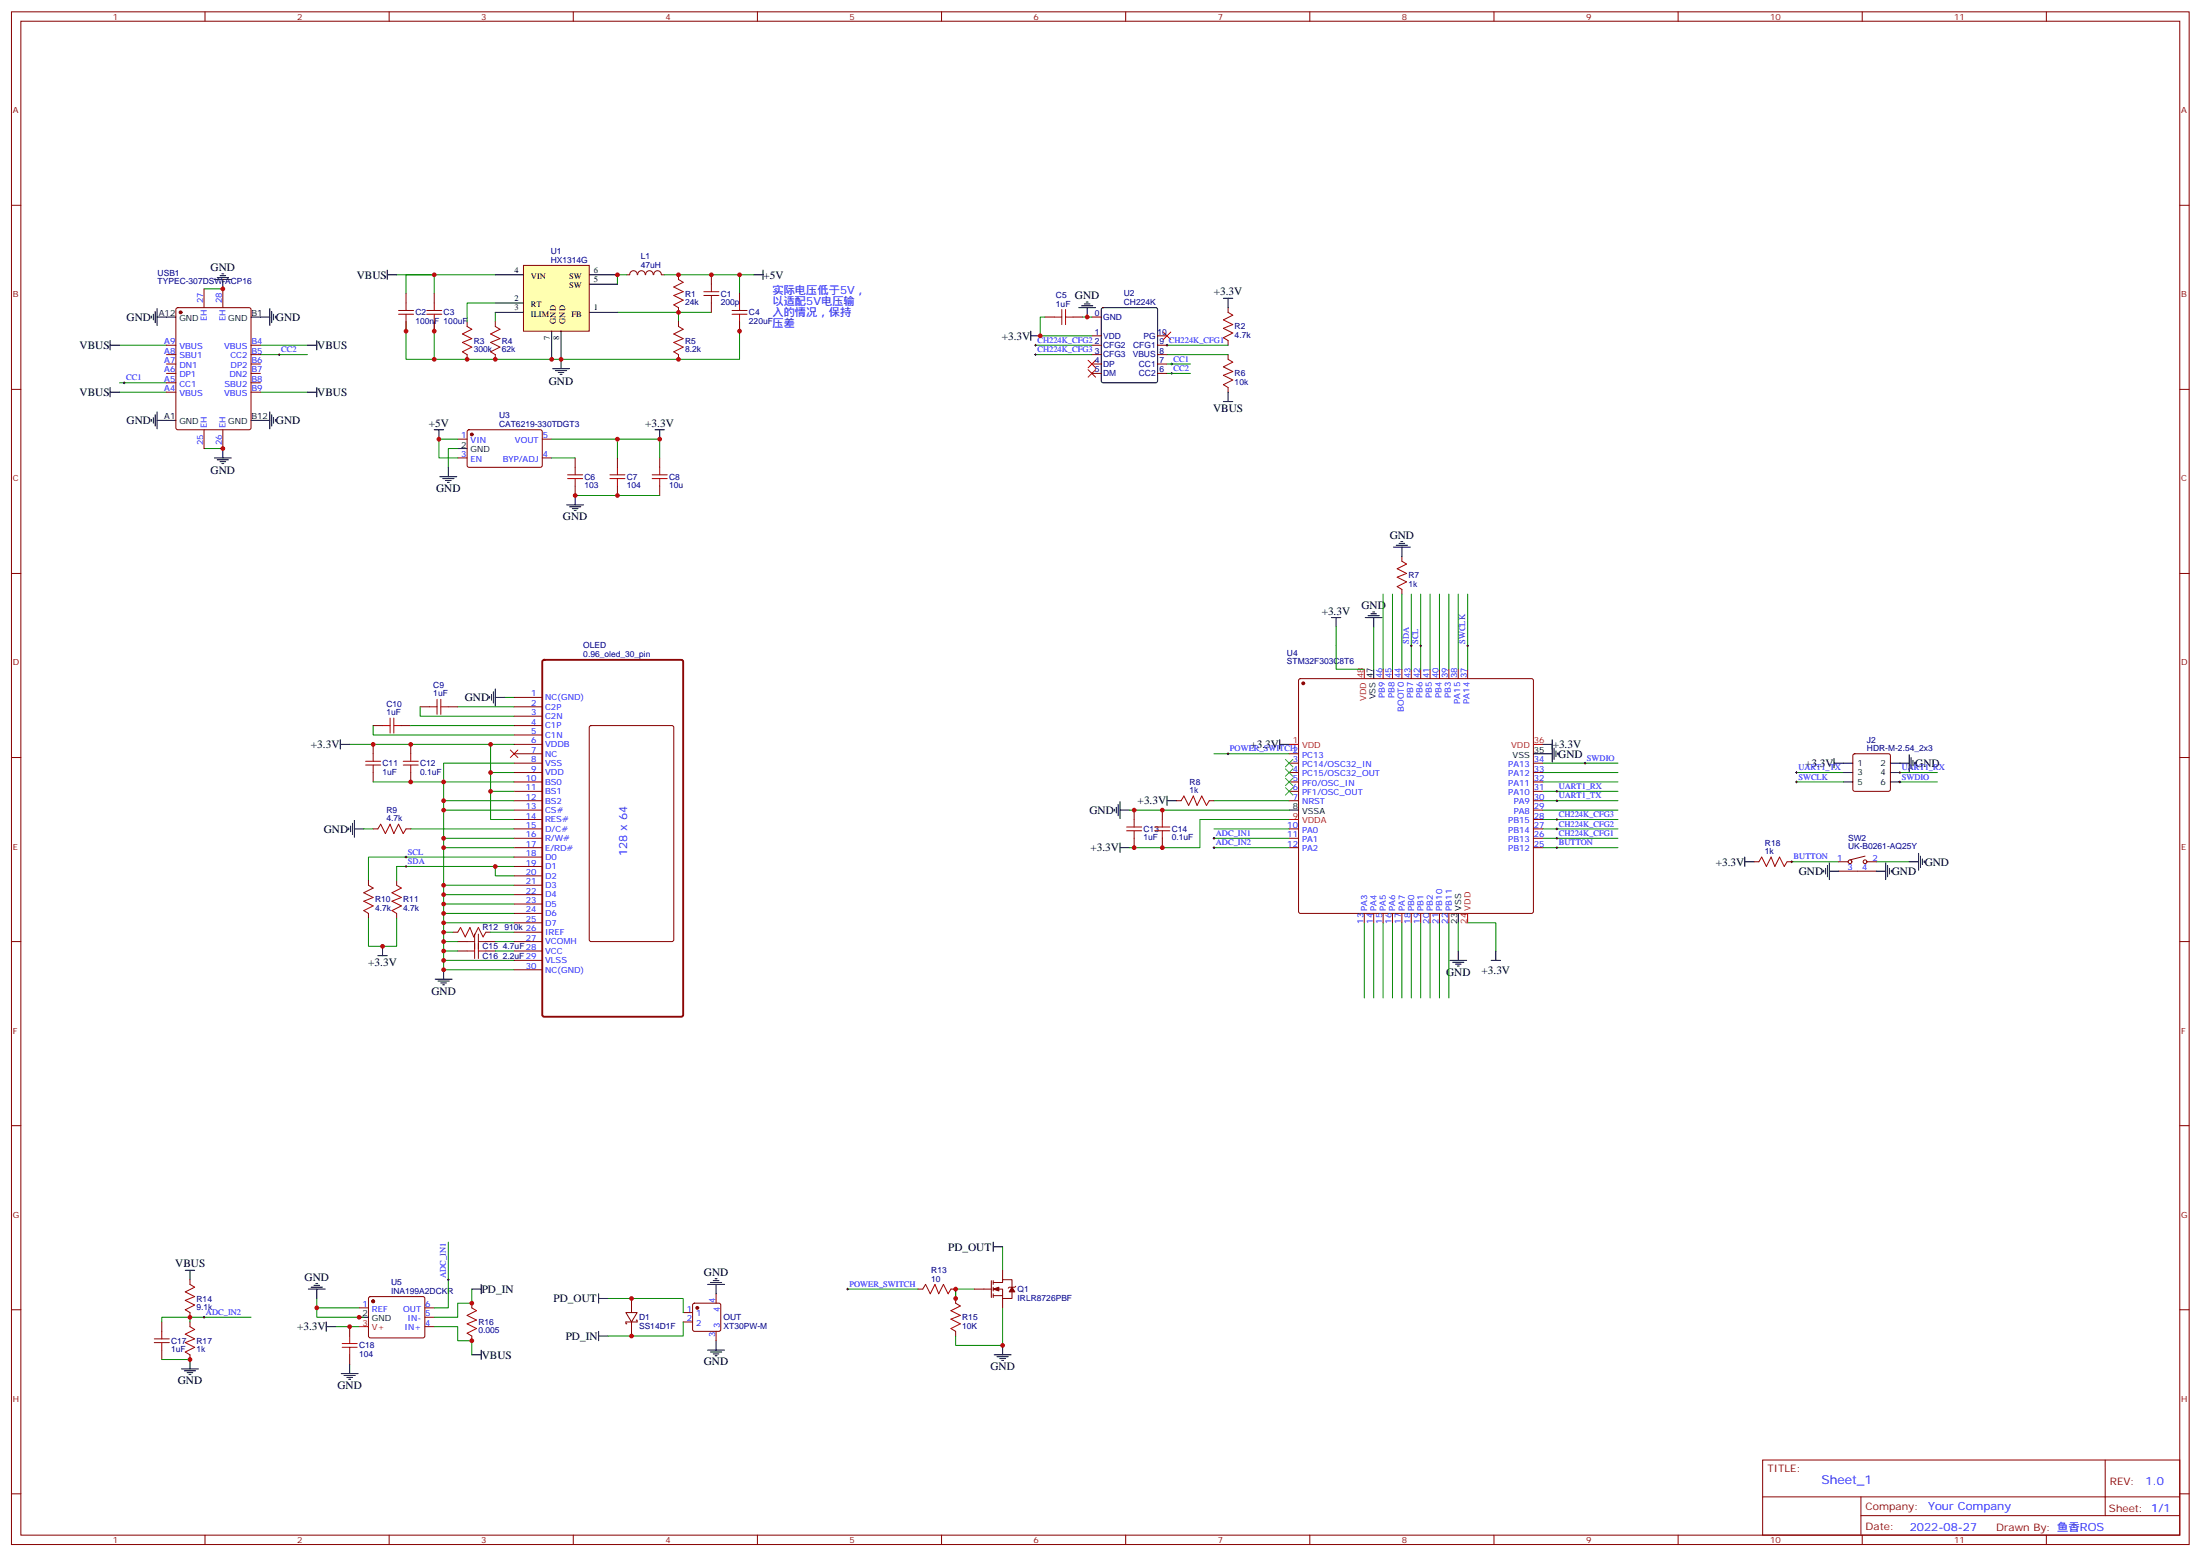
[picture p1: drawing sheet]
<svg xmlns="http://www.w3.org/2000/svg" width="826mm" height="584mm" viewBox="0 0 826 584" stroke-linecap="round" stroke-linejoin="round" font-family="sans-serif">
<g fill="none" stroke="#870000" stroke-width=".38">
<path d="M4.3 4.4h817.7v575.8h-817.7zM7.8 8h810.7v568.7h-810.7zM77 4.4v3.6M146.1 4.4v3.6M215.3 4.4v3.6M284.4 4.4v3.6M353.6 4.4v3.6M422.7 4.4v3.6M491.8 4.4v3.6M561 4.4v3.6M630.1 4.4v3.6M699.3 4.4v3.6"/>
<path d="M768.4 4.4v3.6M4.3 77.1h3.5M818.5 77.1h3.5M235.4 103.2h1M236.5 103.2a1.41 1.41 0 0 1 1.4-1.5 1.41 1.41 0 0 1 1.4 1.5M239.5 103.2a1.41 1.41 0 0 1 1.4-1.5 1.41 1.41 0 0 1 1.4 1.5M242.5 103.2a1.41 1.41 0 0 1 1.4-1.5 1.41 1.41 0 0 1 1.4 1.5M245.5 103.2a1.41 1.41 0 0 1 1.4-1.5 1.41 1.41 0 0 1 1.4 1.5M248.4 103.2h1.1M254.8 103.2v1.8M254.8 115.6v1.7M267.1 103.2v3.6"/>
<path d="M267.1 113.8v3.5M392.4 119.1h3.5M402.9 119.1h3.6M410 119.1h3.5M461.2 115.6v1.7M175.4 120.9v1.7M175.4 133.2v1.8M186 120.9v1.7M186 133.2v1.8M254.8 120.9v1.7M254.8 133.2v1.8M410 126.2h3.5"/>
<path d="M410 129.7h3.5M410 133.2h3.5M410 136.7h3.5M434.7 126.2h3.5M434.7 129.7h3.5M434.7 133.2h3.5M434.7 136.7h3.5M461.2 127.9v1.8M461.2 133.2v1.8M4.3 146.3h3.5M410 140.3h3.5M434.7 140.3h3.5"/>
<path d="M461.2 145.6v1.7M818.5 146.3h3.5M171.9 165h3.5M171.9 172h3.5M175.6 161.6l.5-.2 27.1 .1 .4 .6v13l-.7 .4h-27.1l-.4-.7v-12.7zM203.6 165h3.6M203.6 172h3.6M216 172v3.5M231.8 172v3.5M247.7 172v3.5M216 182.6v3.5M231.8 182.6v3.5"/>
<path d="M247.7 182.6v3.5M4.3 215.4h3.5M818.5 215.4h3.5M487.8 255.1l.5-.2h86.8l.5 .2 .2 .5v86.8l-.2 .5-.5 .2h-86.8l-.5-.2-.2-.5v-86.8zM519.4 251.4v3.5M522.9 251.4v3.5M526.4 251.4v3.5M529.9 251.4v3.5M533.5 251.4v3.5M537 251.4v3.5M540.5 251.4v3.5M544.1 251.4v3.5"/>
<path d="M547.6 251.4v3.5M551.1 251.4v3.5M140.1 272.6h3.6M140.1 279.6v3.5M150.7 272.6h3.5M154.2 279.6v3.5M157.8 265.5h3.5M168.3 265.5h3.6M193 262h10.6M193 265.5h10.6M193 269h10.6M193 272.6h10.6"/>
<path d="M193 276.1h10.6M193 279.6h10.6M221.5 272.8l.5-.2h30.3l.7 .4v80l-.4 .6-30.6 .1-.7-.5v-79.9zM4.3 284.6h3.5M140.1 290.2v3.5M154.2 290.2v3.5M193 283.1h10.6M193 286.7h10.6M193 290.2h10.6M193 293.7h10.6M193 297.3h10.6M484.1 283.1h3.5"/>
<path d="M484.1 286.7h3.5M484.1 290.2h3.5M484.1 293.7h3.5M484.1 297.3h3.5M575.8 286.7h3.5M575.8 290.2h3.5M575.8 293.7h3.5M575.8 297.3h3.5M818.5 284.6h3.5M140.1 311.4h1.8M152.5 311.4h1.7M193 300.8h10.6"/>
<path d="M193 304.3h10.6M193 307.8h10.6M193 311.4h10.6M193 314.9h10.6M193 318.4h10.6M484.1 300.8h3.5M484.1 311.4h3.5M484.1 314.9h3.5M484.1 318.4h3.5M575.8 300.8h3.5M575.8 304.3h3.5M575.8 307.8h3.5"/>
<path d="M575.8 311.4h3.5M575.8 314.9h3.5M575.8 318.4h3.5M138.4 330.8v1.7M148.9 330.8v1.7M193 321.9h10.6M193 325.5h10.6M193 329h10.6M193 332.5h10.6M193 336.1h10.6M193 339.6h10.6M4.3 353.7h3.5"/>
<path d="M138.4 343.1v1.8M148.9 343.1v1.8M170.1 350.2h1.8M171.9 353.7h3.5M171.9 357.2h3.5M182.5 353.7h3.5M182.5 350.2h1.7M182.5 357.2h3.5M193 353.7h10.6M193 343.1h10.6M193 346.6h10.6M193 350.2h10.6"/>
<path d="M193 357.2h10.6M512.3 343.1v3.5M515.8 343.1v3.5M519.4 343.1v3.5M522.9 343.1v3.5M526.4 343.1v3.5M529.9 343.1v3.5M533.5 343.1v3.5M537 343.1v3.5M540.5 343.1v3.5M544.1 343.1v3.5M818.5 353.7h3.5"/>
<path d="M193 360.8h10.6M193 364.3h10.6M4.3 422.8h3.5M818.5 422.8h3.5M376.5 477.2v3.5M4.3 492h3.5M60.7 496.6v3.5M71.3 480.7v1.8M71.3 493v1.8M71.3 496.6v1.7M131.3 498.3v3.6M134.8 491.3h3.6"/>
<path d="M138.6 487.3l.5-.3h19.7l.5 .3 .2 .5v14.3l-.7 .5-20-.1-.4-.6v-14.1zM159.5 491.3h3.6M159.5 498.3h3.6M159.5 494.8h3.6M177.2 489.5v1.8M256.5 493h3.6M256.5 496.6h3.6M260.3 489.7l.5-.2h9.1l.5 .2 .3 .5v9.2l-.3 .5-.5 .2h-9.1l-.5-.2-.2-.5v-9.2zM268.9 486v3.5M344.7 484.2h1.8M357.1 484.2h1.7M358.8 487.8v1.7"/>
<path d="M365.9 484.2h6.4M372.3 481v6.4M373 481.8h3.5v-1.1h3.5v2.8M373 484.2h3.5v3.6h3.5v-2.5M373 486.7h3.5M373 481v1.5M373 483.5v1.4M373 486v1.4M376.5 487.8v3.5M381.4 483.2l-.3 .3h-2.1l-.4 .4M818.5 492h3.5M60.7 507.2v3.5"/>
<path d="M71.3 508.9v1.8M131.3 508.9v3.5M177.2 501.9v1.7M268.9 500.1v3.5M358.8 500.1v1.8M661.9 548.4h156.6v28.3h-156.6zM790.5 548.5v20.8M4.3 561.1h3.5M77 576.7v3.5M146.1 576.7v3.5M215.3 576.7v3.5M284.4 576.7v3.5"/>
<path d="M353.6 576.7v3.5M422.7 576.7v3.5M491.8 576.7v3.5M561 576.7v3.5M630.1 576.7v3.5M661.9 562.3h156.5M698.8 569.3h119.6M698.8 562.3v14.1M699.3 576.7v3.5M768.4 576.7v3.5M818.5 561.1h3.5"/>
</g>
<g fill="none" stroke="#f00" stroke-width=".38">
<path d="M408.6 138.9l2.8 2.8M408.6 135.3l2.8 2.8M411.4 138.9l-2.8 2.8M411.4 135.3l-2.8 2.8M436.8 124.7l2.8 2.9M439.6 124.7l-2.8 2.9M512.3 251.4v3.5M484.1 279.6h3.5M575.8 279.6h3.5M191.6 281.7l2.9 2.9M194.5 281.7l-2.9 2.9M484.1 307.8h3.5"/>
<path d="M551.1 343.1v3.5M134.8 498.3h3.6"/>
</g>
<g fill="none" stroke="#008700" stroke-width=".38">
<path d="M76.6 108.5h7.1M148.9 103.2h37.1M152.5 110.3v-7.1h10.6v7.1M186 113.8h-10.6v7.1M186 117.3v3.6M231.8 117.3h35.3M235.4 103.2h-3.6v3.6M249.5 103.2h33.5M254.8 117.3v3.6M277.7 103.2v7.1M392.4 119.1h-1.8v7.1h19.4M406.5 119.1h3.5"/>
<path d="M44.9 129.7h17.6M97.8 129.7h17.6M97.8 133.2h17.6M152.5 120.9v14.1h125.2v-14.1M163.1 120.9v14.1M388.8 129.7h21.2M388.8 133.2h21.2M438.2 129.7h23M438.2 133.2h23M438.2 136.7h8.8M44.9 143.8h17.6M44.9 147.3h17.6"/>
<path d="M97.8 147.3h17.6M438.2 140.3h8.8M76.6 168.5h7.1M171.9 165h-7.1v7h7.1M171.9 168.5h-3.6v7M207.2 165h40.5v7M207.2 172h8.8M231.8 165v7M216 186.1h31.7M131.3 279.6h61.7M140.1 272.6v3.5h52.9M154.2 272.6h38.8"/>
<path d="M157.8 265.5v3.5h35.2M171.9 265.5h21.1M184.2 279.6v10.6h8.8M189.5 262h3.5M140.1 293.7h52.9M184.2 290.2v7.1h8.8M184.2 297.3v10.5h8.8M193 286.7h-26.4v45.8M136.6 311.4h3.5M154.2 311.4h38.8M166.6 300.8h26.4M166.6 314.9h26.4"/>
<path d="M166.6 318.4h26.4M166.6 304.3h26.4M484.1 307.8h-33.5v10.6h-26.5M166.6 336.1h26.4M166.6 339.6h26.4M186 325.5v3.5h7M193 321.9h-54.6v8.9M193 332.5h-26.4v28.3h26.4M193 325.5h-44.1v5.3M672.8 323.7h17.7M704.6 323.7h12.3M138.4 344.9v10.6h10.5v-10.6"/>
<path d="M166.6 350.2h3.5M166.6 353.7h5.3M166.6 357.2h5.3M166.6 343.1h26.4M166.6 346.6h26.4M184.2 350.2h8.8M186 353.7h7M186 357.2h7M166.6 360.8v3.5h26.4M168.3 466.6v24.7h-5.2M376.5 468.3v8.9M71.3 494.8h-10.6v1.8"/>
<path d="M94.3 494.8h-23v1.8M119 487.8v7h17.6M119 491.3h15.8M126 498.3h8.8M163.1 498.3h8.8v5.3h5.3v5.3M177.2 484.2v5.3h-5.3v5.3h-8.8M318.3 484.2h26.4M358.8 484.2v3.6v-3.6h7.1M376.5 491.3v14.1h-17.7v-3.5M60.7 510.7h10.6"/>
</g>
<path d="M203.9 248.1l.4-.2h51.5l.7 .4v132.9l-.4 .7h-51.8l-.6-.4-.1-132.9z" fill="none" stroke="#870000" stroke-width=".71"/>
<g fill="none" stroke="#a10000" stroke-width=".38">
<path d="M254.8 105l1.7 1-3.5 1.8 3.5 1.8-3.5 1.4 3.5 1.7-3.5 1.8 1.8 1.1M264.3 111h5.6M264.3 109.6h5.6M267.1 106.8v2.8M267.1 111v2.8M395.9 119.1h2.8M398.7 116.3v5.6M400.1 119.1h2.8M400.1 116.3v5.6M461.2 117.3l1.7 1.1-3.5 1.8 3.5 1.7-3.5 1.4 3.5 1.8-3.5 1.8 1.8 1M175.4 122.6l1.8 1.1-3.6 1.7 3.6 1.8-3.6 1.4 3.6 1.8-3.6 1.8 1.8 1M186 122.6l1.7 1.1-3.5 1.7 3.5 1.8-3.5 1.4 3.5 1.8-3.5 1.8 1.8 1"/>
<path d="M254.8 122.6l1.7 1.1-3.5 1.7 3.5 1.8-3.5 1.4 3.5 1.8-3.5 1.8 1.8 1M461.2 135l1.7 1-3.5 1.8 3.5 1.8-3.5 1.4 3.5 1.7-3.5 1.8 1.8 1.1M213.1 179.8h5.7M213.1 178.4h5.7M216 175.5v2.9M216 179.8v2.8M229 179.8h5.7M229 178.4h5.7M231.8 175.5v2.9M231.8 179.8v2.8M244.9 179.8h5.6M244.9 178.4h5.6"/>
<path d="M247.7 175.5v2.9M247.7 179.8v2.8M143.7 272.6h2.8M146.5 269.7v5.7M147.9 272.6h2.8M147.9 269.7v5.7M161.3 265.5h2.8M164.1 262.7v5.6M165.5 265.5h2.8M165.5 262.7v5.6M137.3 286h5.6M137.3 287.4h5.6"/>
<path d="M140.1 283.1v2.9M140.1 287.4v2.8M151.4 286h5.7M151.4 287.4h5.7M154.2 283.1v2.9M154.2 287.4v2.8M141.9 311.4l1-1.8 1.8 3.5 1.8-3.5 1.4 3.5 1.7-3.5 1.8 3.5 1.1-1.7M138.4 332.5l1.7 1.1-3.5 1.8 3.5 1.7-3.5 1.4 3.5 1.8-3.5 1.8 1.8 1M148.9 332.5l1.8 1.1-3.5 1.8 3.5 1.7-3.5 1.4 3.5 1.8-3.5 1.8 1.7 1M171.9 350.2l1-1.8 1.8 3.5 1.8-3.5 1.4 3.5 1.7-3.5 1.8 3.5 1.1-1.7M175.4 353.7h2.8M175.4 357.2h2.8"/>
<path d="M178.2 350.9v9.1M179.6 353.7h2.9M179.6 350.9v9.1M179.6 357.2h2.9M71.3 482.5l1.8 1-3.5 1.8 3.5 1.7-3.5 1.5 3.5 1.7-3.5 1.8 1.7 1M71.3 498.3l1.8 1.1-3.5 1.8 3.5 1.7-3.5 1.4 3.5 1.8-3.5 1.8 1.7 1M177.2 491.3l1.7 1-3.5 1.8 3.5 1.8-3.5 1.4 3.5 1.7-3.5 1.8 1.8 1.1M346.5 484.2l1.1-1.7 1.7 3.5 1.8-3.5 1.4 3.5 1.8-3.5 1.7 3.5 1.1-1.8M358.8 489.5l1.8 1.1-3.5 1.7 3.5 1.8-3.5 1.4 3.5 1.8-3.5 1.7 1.7 1.1M57.9 502.9h5.7M57.9 504.3h5.7M60.7 500.1v2.8"/>
<path d="M60.7 504.3v2.9M128.5 504.7h5.6M128.5 506.1h5.6M131.3 501.9v2.8M131.3 506.1v2.8"/>
</g>
<g fill="none" stroke="#000" stroke-width=".38">
<path d="M56.9 118.7v.8M57.6 118v2.2M58.3 117v4.2M59 115.9v6.4M59 119.1h3.5M80.5 105h6.4M81.6 104.3h4.2M82.6 103.6h2.1M83.3 102.9h.7M83.7 105v3.5M97.8 119.1h3.5M101.3 115.9v6.4"/>
<path d="M102 117v4.2M102.7 118v2.2M103.4 118.7v.8M145.4 103.2h3.5M145.4 101.5v3.5M283 103.2h3.5M286.5 101.5v3.5M405.1 115.6h6.3M406.1 114.9h4.3M407.2 114.2h2.1M407.9 113.5h.7M408.2 115.6v3.5"/>
<path d="M413.8 115.8l.4-.2h19.8l.5 .2 .2 .5v26.8l-.2 .5-.5 .2h-19.8l-.5-.2-.2-.5v-26.8zM459.4 112h3.5M461.2 112v3.6M41.3 129.7h3.6M41.3 127.9v3.5M104.5 133.2h.7M104.8 132.9v.7M115.4 129.7h3.6M119 127.9v3.5M207.5 138.5h6.4M208.6 139.2h4.2M209.6 139.9h2.1"/>
<path d="M210.7 135v3.5M387.1 126.2h3.5M387.1 124.4v3.5M388.5 129.7h.7M388.5 133.2h.7M388.8 129.3v.7M388.8 132.9v.7M437.9 129.7h.7M438.2 129.3v.7M439.6 136.7h.7M440 136.4v.7M440 139.9v.7"/>
<path d="M41.3 147.3h3.6M41.3 145.6v3.5M46.3 143.8h.7M46.6 143.4v.7M56.9 157.6v.7M57.6 156.8v2.2M58.3 155.8v4.2M59 157.9h3.5M59 154.7v6.4M97.8 157.9h3.5M101.3 154.7v6.4M102 155.8v4.2"/>
<path d="M102.7 156.8v2.2M103.4 157.6v.7M115.4 147.3h3.6M119 145.6v3.5M210.3 140.6h.7M439.6 140.3h.7M459.4 150.8h3.5M461.2 147.3v3.5M80.5 172h6.4M81.6 172.7h4.2M82.6 173.4h2.1M83.3 174.1h.7"/>
<path d="M83.7 168.5v3.5M163.1 161.4h3.5M164.8 161.4v3.6M165.2 179.1h6.3M166.2 179.8h4.3M168.3 175.5v3.6M171.9 168.5h3.5M246 161.4h3.5M247.7 161.4v3.6M167.3 180.5h2.1M168 181.2h.7M212.8 189.7h6.3"/>
<path d="M213.9 190.4h4.2M214.9 191.1h2.1M215.6 191.8h.7M216 186.1v3.6M500 232h3.5M501.7 232v3.5M185.3 259.9v4.2M186 258.8v6.3M515.8 251.4v3.5M127.8 279.6h3.5M127.8 277.8v3.6M183.9 261.6v.7"/>
<path d="M184.6 260.9v2.1M186 262h3.5M480.6 279.6h3.5M480.6 277.8v3.6M579.3 279.6h3.6M582.9 277.8v3.6M575.8 283.1h3.5M131 311v.7M131.7 310.3v2.1M132.4 309.2v4.3M133.1 311.4h3.5M133.1 308.2v6.3"/>
<path d="M420.6 318.4h3.5M420.6 316.7v3.5M484.1 304.3h3.5M152.1 325.5h.7M152.1 321.9h.7M152.5 321.6v.7M152.5 325.1v.7M672.5 323.7h.7M672.8 323.4v.7M716.9 323.7h3.5M720.4 320.5v6.4M721.1 321.6v4.2"/>
<path d="M721.9 322.7v2.1M722.6 323.4v.7M141.9 359h3.5M143.7 355.5v3.5M547.6 343.1v3.5M561.7 357.2v3.6M163.4 367.8h6.4M164.5 368.5h4.2M165.5 369.2h2.1M166.2 369.9h.7M166.6 364.3v3.5M559.9 360.8h3.6"/>
<path d="M69.6 477.2h3.5M71.3 477.2v3.5M115.8 484.2h6.3M116.8 483.5h4.3M117.9 482.8h2.1M118.6 482.1h.7M119 484.2v3.6M122.5 498.3h3.5M122.5 496.6v3.5M134.8 494.8h3.6M177.2 484.2h3.5M180.7 482.5v3.5"/>
<path d="M265.7 482.5h6.4M266.8 481.8h4.2M267.8 481h2.1M268.5 480.3h.7M268.9 482.5v3.5M317.9 484.2h.7M318.3 483.9v.7M68.2 514.2h6.3M69.2 514.9h4.2M70.3 515.6h2.1M71 516.3h.7M71.3 510.7v3.5"/>
<path d="M128.1 516h6.4M129.2 516.7h4.2M130.2 517.4h2.2M131 518.1h.7M131.3 512.4v3.6M177.2 508.9h3.5M180.7 507.2v3.5M265.7 507.2h6.4M266.8 507.9h4.2M267.8 508.6h2.1M268.5 509.3h.7M268.9 503.6v3.6"/>
<path d="M373.3 508.9h6.4M374.4 509.6h4.2M375.4 510.3h2.1M376.1 511h.7M376.5 505.4v3.5"/>
</g>
<g fill="#870000" stroke="#870000" stroke-width=".38">
<path d="M380 483.5l1.1 1.8h-2.1z"/>
<path d="M373 484.2l2.1-.7v1.4z"/>
<circle cx="261.8" cy="491.3" r=".53"/>
<circle cx="140.1" cy="488.8" r=".53"/>
<circle cx="177.2" cy="163.2" r=".53"/>
<circle cx="489.4" cy="256.7" r=".53"/>
</g>
<path d="M196.6 99.7h24.7v24.7h-24.7z" fill="#ffffb0" stroke="#800000" stroke-width=".38"/>
<g fill="none" stroke="#000" stroke-width=".38">
<path d="M62.5 119.1h3.5M94.3 119.1h3.5M186 117.3h10.6M186 113.8h10.6M186 103.2h10.6M221.3 117.3h10.5M221.3 103.2h10.5M221.3 106.8h10.5M207.2 124.4v10.6M210.7 124.4v10.6M62.5 157.9h3.5M94.3 157.9h3.5"/>
<path d="M523.2 205.5h6.4M524.3 204.8h4.2M525.4 204.1h2.1M526.1 203.4h.7M526.4 205.5v3.6M512.7 232h6.3M513.7 231.3h4.2M514.8 230.6h2.1M515.5 229.9h.7M515.8 232v3.5M529.6 242.6h.7M529.9 242.2v.7"/>
<path d="M533.1 242.6h.7M533.5 242.2v.7M550.8 242.6h.7M551.1 242.2v.7M582.9 280v6.3M438.2 299v3.5M460.8 283.1h.7M461.2 282.8v.7M579.3 283.1h3.6M583.6 281v4.3M584.3 282.1v2.1M584.3 297.3h.7"/>
<path d="M584.6 296.9v.7M585 282.8v.7M594.9 286.7h.7M595.2 286.3v.7M674.2 290.2h.7M674.2 293.7h.7M674.6 289.8v.7M674.6 293.4v.7M688.7 286.7h7M688.7 284.9v3.5M692.2 290.2h3.5M692.2 293.7h3.5"/>
<path d="M709.9 286.7h7M709.9 290.2h3.8M709.9 293.7h3.8M713.4 289.8v.7M713.4 293.4v.7M716.9 283.5v6.3M717.6 284.6v4.2M718.3 285.6v2.1M719 286.3v.7M418.5 304v.7M419.2 303.2v2.2M419.9 302.2v4.2"/>
<path d="M420.6 304.3h3.5M420.6 301.1v6.4M438.2 300.8h3.5M455.5 314.9h.7M455.5 318.4h.7M455.9 314.5v.7M455.9 318.1v.7M584.3 300.8h.7M584.3 314.9h.7M584.3 318.4h.7M584.3 311.4h.7M584.3 307.8h.7"/>
<path d="M584.6 300.4v.7M584.6 307.5v.7M584.6 311v.7M584.6 314.5v.7M584.6 318.1v.7M655.2 323.7h3.5M655.2 321.9v3.6M684.8 326.9v.7M685.5 326.2v2.1M686.2 325.1v4.3M686.9 327.2h3.6M686.9 324.1v6.3"/>
<path d="M704.6 327.2h3.5M708.1 324.1v6.3M708.8 325.1v4.3M709.5 326.2v2.1M710.2 326.9v.7M547.6 357.2v3.6M544.4 360.8h6.4M545.5 361.5h4.2M546.5 362.2h2.1M547.2 362.9h.7M373 468.3h3.5M373 466.6v3.5"/>
<path d="M76.3 494.8h.7M76.6 494.5v.7M168 480.7h.7M168.3 480.3v.7M224.8 486v3.5M224.8 487.8h3.5M224.8 501.9h3.5M224.8 500.1v3.5"/>
</g>
<g fill="none" stroke="#008700" stroke-width=".38">
<path d="M501.7 235.5v15.9h10.6M515.8 235.5v15.9M519.4 223.2v28.2M522.9 223.2v28.2M526.4 223.2v28.2M529.9 223.2v28.2M533.5 223.2v28.2M537 223.2v28.2M540.5 223.2v28.2M544.1 223.2v28.2M547.6 223.2v28.2M551.1 223.2v28.2"/>
<path d="M455.9 283.1h28.2M579.3 293.7h28.3M579.3 297.3h28.3M579.3 286.7h28.3M579.3 290.2h28.3M674.6 290.2h17.6M674.6 293.7h17.6M713.4 293.7h14.1M713.4 290.2h14.1M424.1 304.3h60M455.9 318.4h28.2M455.9 314.9h28.2"/>
<path d="M455.9 311.4h28.2M455.9 300.8h28.2M579.3 304.3h28.3M579.3 318.4h28.3M579.3 314.9h28.3M579.3 307.8h28.3M579.3 311.4h28.3M579.3 300.8h28.3M512.3 346.6v28.3M515.8 346.6v28.3M519.4 346.6v28.3M522.9 346.6v28.3"/>
<path d="M526.4 346.6v28.3M529.9 346.6v28.3M533.5 346.6v28.3M537 346.6v28.3M540.5 346.6v28.3M544.1 346.6v28.3M547.6 346.6v10.6M551.1 346.6h10.6v10.6M228.3 487.8h28.2v5.2M256.5 496.6v5.3h-28.2"/>
</g>
<g fill="none" stroke="#a10000" stroke-width=".38">
<path d="M149.6 118h5.7M149.6 116.6h5.7M152.5 113.8v2.8M152.5 118v2.9M160.2 118h5.7M160.2 116.6h5.7M163.1 113.8v2.8M163.1 118v2.9M274.9 118h5.6M274.9 116.6h5.6M277.7 113.8v2.8M277.7 118v2.9"/>
<path d="M526.4 210.8l1.8 1.1-3.5 1.7 3.5 1.8-3.5 1.4 3.5 1.8-3.5 1.7 1.7 1.1M423.1 310.7h5.6M423.1 312.1h5.6M425.9 307.8v2.9M425.9 312.1v2.8M433.6 310.7h5.7M433.6 312.1h5.7M436.5 307.8v2.9M436.5 312.1v2.8M443.5 300.8l1.1-1.8 1.7 3.5 1.8-3.5 1.4 3.5 1.8-3.5 1.7 3.5 1.1-1.7M660.5 323.7l1-1.8 1.8 3.6 1.8-3.6 1.4 3.6 1.7-3.6 1.8 3.6 1.1-1.8"/>
</g>
<g fill="none" stroke="#870000" stroke-width=".38">
<path d="M66.3 115.8l.4-.2h26.9l.6 .4 .1 44.7-.5 .7h-27.1l-.6-.4-.1-44.7zM76.6 108.5v7.1M83.7 108.5v7.1M152.5 110.3v3.5M163.1 110.3v3.5M277.7 110.3v3.5M62.5 129.7h3.5M62.5 133.2h3.5M62.5 136.7h3.5M94.3 129.7h3.5M94.3 133.2h3.5M94.3 136.7h3.5"/>
<path d="M152.5 120.9v3.5M163.1 120.9v3.5M277.7 120.9v3.5M62.5 140.3h3.5M62.5 143.8h3.5M62.5 147.3h3.5M94.3 140.3h3.5M94.3 143.8h3.5M94.3 147.3h3.5M76.6 161.4v7.1M83.7 161.4v7.1M526.4 209.1v1.7"/>
<path d="M526.4 221.4v1.8M696 283.3l.5-.2h12.7l.5 .2 .2 .5v12.7l-.3 .5-.4 .3h-12.7l-.5-.3-.3-.5v-12.7zM425.9 304.3v3.5M425.9 314.9v3.5M436.5 304.3v3.5M436.5 314.9v3.5M441.7 300.8h1.8M454.1 300.8h1.8M658.7 323.7h1.8M671.1 323.7h1.7M690.5 327.2h14.1M690.5 323.7h3.5"/>
<path d="M700.3 321.6l-5.6 1.4M701 323.7h3.6M235 493h4.3l-2.2 3.6zM237.1 487.8v5.2M237.1 496.6v5.3M238.9 495.9h.4v.7h-4.3v.7h.4"/>
<circle cx="694.7" cy="323.7" r=".71"/>
<circle cx="700.3" cy="323.7" r=".71"/>
</g>
<path d="M482.7 285.3l2.8 2.8M482.7 288.8l2.8 2.8M482.7 292.3l2.8 2.8M482.7 295.8l2.8 2.9M485.5 285.3l-2.8 2.8M485.5 288.8l-2.8 2.8M485.5 292.3l-2.8 2.8M485.5 295.8l-2.8 2.9" fill="none" stroke="#3c3" stroke-width=".38"/>
<circle cx="67.8" cy="117.3" r=".53" fill="#870000" stroke="#870000" stroke-width=".38"/>
<g fill="#c00">
<circle cx="231.8" cy="186.1" r=".88"/>
<circle cx="231.8" cy="165" r=".88"/>
<circle cx="71.3" cy="494.8" r=".88"/>
<circle cx="134.8" cy="494.8" r=".88"/>
<circle cx="119" cy="491.3" r=".88"/>
<circle cx="177.2" cy="489.5" r=".88"/>
<circle cx="131.3" cy="498.3" r=".88"/>
<circle cx="184.2" cy="279.6" r=".88"/>
<circle cx="166.6" cy="360.8" r=".88"/>
<circle cx="166.6" cy="357.2" r=".88"/>
<circle cx="166.6" cy="353.7" r=".88"/>
<circle cx="166.6" cy="350.2" r=".88"/>
<circle cx="408.2" cy="119.1" r=".88"/>
<circle cx="71.3" cy="510.7" r=".88"/>
<circle cx="216" cy="186.1" r=".88"/>
<circle cx="247.7" cy="165" r=".88"/>
<circle cx="164.8" cy="165" r=".88"/>
<circle cx="358.8" cy="484.2" r=".88"/>
<circle cx="376.5" cy="505.4" r=".88"/>
<circle cx="358.8" cy="487.8" r=".88"/>
<circle cx="390.6" cy="126.2" r=".88"/>
<circle cx="277.7" cy="103.2" r=".88"/>
<circle cx="175.4" cy="135" r=".88"/>
<circle cx="186" cy="135" r=".88"/>
<circle cx="254.8" cy="135" r=".88"/>
<circle cx="210.7" cy="135" r=".88"/>
<circle cx="163.1" cy="103.2" r=".88"/>
<circle cx="254.8" cy="117.3" r=".88"/>
<circle cx="267.1" cy="103.2" r=".88"/>
<circle cx="254.8" cy="103.2" r=".88"/>
<circle cx="177.2" cy="503.6" r=".88"/>
<circle cx="166.6" cy="336.1" r=".88"/>
<circle cx="166.6" cy="339.6" r=".88"/>
<circle cx="166.6" cy="343.1" r=".88"/>
<circle cx="166.6" cy="346.6" r=".88"/>
<circle cx="186" cy="325.5" r=".88"/>
<circle cx="143.7" cy="355.5" r=".88"/>
<circle cx="166.6" cy="300.8" r=".88"/>
<circle cx="166.6" cy="314.9" r=".88"/>
<circle cx="166.6" cy="293.7" r=".88"/>
<circle cx="166.6" cy="318.4" r=".88"/>
<circle cx="184.2" cy="290.2" r=".88"/>
<circle cx="166.6" cy="304.3" r=".88"/>
<circle cx="184.2" cy="297.3" r=".88"/>
<circle cx="166.6" cy="364.3" r=".88"/>
<circle cx="166.6" cy="332.5" r=".88"/>
<circle cx="154.2" cy="279.6" r=".88"/>
<circle cx="140.1" cy="279.6" r=".88"/>
<circle cx="154.2" cy="293.7" r=".88"/>
<circle cx="163.1" cy="135" r=".88"/>
<circle cx="231.8" cy="103.2" r=".88"/>
<circle cx="207.2" cy="135" r=".88"/>
<circle cx="425.9" cy="304.3" r=".88"/>
<circle cx="425.9" cy="318.4" r=".88"/>
<circle cx="436.5" cy="304.3" r=".88"/>
<circle cx="436.5" cy="318.4" r=".88"/>
<circle cx="152.5" cy="124.4" r=".88"/>
<circle cx="163.1" cy="124.4" r=".88"/>
<circle cx="277.7" cy="124.4" r=".88"/>
<circle cx="83.7" cy="108.5" r=".88"/>
<circle cx="83.7" cy="168.5" r=".88"/>
<circle cx="237.1" cy="487.8" r=".88"/>
<circle cx="237.1" cy="501.9" r=".88"/>
</g>
<text font-size="4.6" fill="#00f" x="684" y="557.5">Sheet_1</text>
<g font-size="4.2">
<text x="79.1" y="101.8">GND</text>
<text x="133.9" y="104.7">VBUS</text>
<text x="286.7" y="104.7">+5V</text>
<text x="403.7" y="112.4">GND</text>
<text x="455.8" y="110.9">+3.3V</text>
<text x="47.5" y="120.5">GND</text>
<text x="103.6" y="120.5">GND</text>
<text x="29.9" y="131.1">VBUS</text>
<text x="119.1" y="131.1">VBUS</text>
<text x="376.2" y="127.6">+3.3V</text>
<text x="29.9" y="148.7">VBUS</text>
<text x="119.1" y="148.7">VBUS</text>
<text x="206.1" y="144.6">GND</text>
<text x="455.5" y="154.8">VBUS</text>
<text x="47.5" y="159.3">GND</text>
<text x="103.6" y="159.3">GND</text>
<text x="161" y="160.3">+5V</text>
<text x="242.3" y="160.4">+3.3V</text>
<text x="79.1" y="178">GND</text>
<text x="163.8" y="184.7">GND</text>
<text x="211.4" y="195.3">GND</text>
<text x="521.8" y="202.4">GND</text>
<text x="496.3" y="230.9">+3.3V</text>
<text x="511.2" y="228.8">GND</text>
<text x="174.5" y="263.4">GND</text>
<text x="116.7" y="281">+3.3V</text>
<text x="469.5" y="281">+3.3V</text>
<text x="583" y="281">+3.3V</text>
<text x="585.2" y="284.6">GND</text>
<text x="677.8" y="288.1">+3.3V</text>
<text x="719.2" y="288.1">GND</text>
<text x="409.1" y="305.7">GND</text>
<text x="427.2" y="302.2">+3.3V</text>
<text x="121.6" y="312.8">GND</text>
<text x="409.5" y="319.8">+3.3V</text>
<text x="644.3" y="325.2">+3.3V</text>
<text x="675.5" y="328.7">GND</text>
<text x="710.4" y="328.6">GND</text>
<text x="722.7" y="325.1">GND</text>
<text x="138.3" y="363">+3.3V</text>
<text x="556.3" y="365.7">+3.3V</text>
<text x="543" y="366.7">GND</text>
<text x="162" y="373.8">GND</text>
<text x="356" y="469.8">PD_OUT</text>
<text x="65.8" y="476">VBUS</text>
<text x="264.3" y="479.2">GND</text>
<text x="114.4" y="481">GND</text>
<text x="180.9" y="485.7">PD_IN</text>
<text x="207.8" y="489.2">PD_OUT</text>
<text x="111.6" y="499.8">+3.3V</text>
<text x="212.4" y="503.3">PD_IN</text>
<text x="180.9" y="510.4">VBUS</text>
<text x="264.3" y="512.8">GND</text>
<text x="371.9" y="514.6">GND</text>
<text x="66.7" y="519.9">GND</text>
<text x="126.7" y="521.6">GND</text>
</g>
<g font-size="4.2" fill="#00f">
<text x="290.1" y="110.3">实际电压低于5V，</text>
<text x="290.1" y="114.5">以适配5V电压输</text>
<text x="290.1" y="118.7">入的情况，保持</text>
<text x="290.1" y="123">压差</text>
<text x="235.5" y="321.5" transform="rotate(-90 235.5 321.5)">128 x 64</text>
<text x="805.7" y="557.7">1.0</text>
<text x="724.1" y="567.3">Your Company</text>
<text x="717.1" y="575.1">2022-08-27</text>
</g>
<g font-size="3.9" fill="#800">
<text x="663.6" y="553">TITLE:</text>
<text x="792.3" y="557.7">REV:</text>
<text x="700.6" y="567.2">Company:</text>
<text x="791.9" y="567.8">Sheet: 1/1</text>
<text x="700.6" y="574.9">Date:</text>
<text x="749.6" y="575">Drawn By: 鱼香ROS</text>
</g>
<g font-size="3.2" fill="#800">
<text x="42.4" y="7.4">1</text>
<text x="111.5" y="7.4">2</text>
<text x="180.7" y="7.4">3</text>
<text x="249.8" y="7.4">4</text>
<text x="319" y="7.4">5</text>
<text x="388.1" y="7.4">6</text>
<text x="457.3" y="7.4">7</text>
<text x="526.4" y="7.4">8</text>
<text x="595.6" y="7.4">9</text>
<text x="664.7" y="7.4">10</text>
<text x="733.8" y="7.4">11</text>
<text x="4.8" y="42.5">A</text>
<text x="819" y="42.5">A</text>
<text x="4.8" y="111.7">B</text>
<text x="819" y="111.7">B</text>
<text x="4.8" y="180.8">C</text>
<text x="819" y="180.8">C</text>
<text x="4.8" y="250">D</text>
<text x="819" y="250">D</text>
<text x="4.8" y="319.1">E</text>
<text x="819" y="319.1">E</text>
<text x="4.8" y="388.3">F</text>
<text x="819" y="388.3">F</text>
<text x="4.8" y="457.4">G</text>
<text x="819" y="457.4">G</text>
<text x="4.8" y="526.6">H</text>
<text x="819" y="526.6">H</text>
<text x="42.4" y="579.6">1</text>
<text x="111.5" y="579.6">2</text>
<text x="180.7" y="579.6">3</text>
<text x="249.8" y="579.6">4</text>
<text x="319" y="579.6">5</text>
<text x="388.1" y="579.6">6</text>
<text x="457.3" y="579.6">7</text>
<text x="526.4" y="579.6">8</text>
<text x="595.6" y="579.6">9</text>
<text x="664.7" y="579.6">10</text>
<text x="733.8" y="579.6">11</text>
</g>
<g font-size="3.2" fill="#000080">
<text x="206.8" y="95.5">U1</text>
<text x="206.8" y="98.6">HX1314G</text>
<text x="240.6" y="100.6">47uH</text>
<text x="240.6" y="97.5">L1</text>
<text x="59.2" y="106.8">TYPEC-307DSW-ACP16</text>
<text x="59.2" y="103.5">USB1</text>
<text x="257.2" y="111.4">R1</text>
<text x="270.7" y="111.4">C1</text>
<text x="396.5" y="112">C5</text>
<text x="422" y="111.3">U2</text>
<text x="156" y="118.4">C2</text>
<text x="166.6" y="118.4">C3</text>
<text x="257.2" y="114.6">24k</text>
<text x="270.7" y="114.6">200p</text>
<text x="281.2" y="118.5">C4</text>
<text x="396.5" y="115.2">1uF</text>
<text x="422" y="114.5">CH224K</text>
<text x="156" y="121.7">100nF 100uF</text>
<text x="281.2" y="121.7">220uF</text>
<text x="463.6" y="123.7">R2</text>
<text x="177.9" y="129">R3</text>
<text x="188.5" y="129">R4</text>
<text x="257.2" y="129">R5</text>
<text x="463.6" y="127">4.7k</text>
<text x="177.9" y="132.2">300k</text>
<text x="188.5" y="132.2">62k</text>
<text x="257.2" y="132.2">8.2k</text>
<text x="463.6" y="141.4">R6</text>
<text x="463.6" y="144.6">10k</text>
<text x="187.4" y="160.3">CAT6219-330TDGT3</text>
<text x="187.4" y="157">U3</text>
<text x="219.5" y="183.4">103</text>
<text x="219.5" y="180.2">C6</text>
<text x="235.4" y="183.4">104</text>
<text x="235.4" y="180.2">C7</text>
<text x="251.2" y="183.4">10u</text>
<text x="251.3" y="180.2">C8</text>
<text x="528.9" y="220.4">1k</text>
<text x="528.9" y="217.3">R7</text>
<text x="219" y="243.6">OLED</text>
<text x="219" y="246.8">0.96_oled_30_pin</text>
<text x="483.2" y="249.5">STM32F303C8T6</text>
<text x="483.2" y="246.3">U4</text>
<text x="162.7" y="261.6">1uF</text>
<text x="162.7" y="258.4">C9</text>
<text x="145.1" y="268.7">1uF</text>
<text x="145.1" y="265.5">C10</text>
<text x="701.1" y="279">J2</text>
<text x="143.7" y="287.8">C11</text>
<text x="157.8" y="287.8">C12</text>
<text x="701.1" y="282.1">HDR-M-2.54_2x3</text>
<text x="143.7" y="291">1uF</text>
<text x="157.8" y="291">0.1uF</text>
<text x="446.7" y="298">1k</text>
<text x="446.7" y="294.7">R8</text>
<text x="145.1" y="305.4">R9</text>
<text x="145.1" y="308.5">4.7k</text>
<text x="429.4" y="315.7">1uF</text>
<text x="429.4" y="312.5">C13</text>
<text x="440" y="315.7">0.1uF</text>
<text x="440" y="312.5">C14</text>
<text x="662.7" y="317.8">R18</text>
<text x="693.9" y="315.8">SW2</text>
<text x="662.7" y="320.9">1k</text>
<text x="693.9" y="318.9">UK-B0261-AQ25Y</text>
<text x="140.8" y="339">R10</text>
<text x="151.4" y="339">R11</text>
<text x="140.8" y="342.1">4.7k</text>
<text x="151.4" y="342.1">4.7k</text>
<text x="181.2" y="349.5">R12</text>
<text x="189.5" y="349.5">910k 26</text>
<text x="181.2" y="356.6">C15</text>
<text x="188.8" y="356.6">4.7uF28</text>
<text x="181.2" y="360.1">C16</text>
<text x="188.8" y="360.1">2.2uF29</text>
<text x="349.7" y="478.2">R13</text>
<text x="146.8" y="486">INA199A2DCKR</text>
<text x="146.8" y="482.8">U5</text>
<text x="349.7" y="481.4">10</text>
<text x="382.1" y="485.4">Q1</text>
<text x="73.8" y="488.9">R14</text>
<text x="382.1" y="488.6">IRLR8726PBF</text>
<text x="73.8" y="492">9.1k</text>
<text x="179.6" y="497.7">R16</text>
<text x="240" y="496">D1</text>
<text x="271.7" y="496">OUT</text>
<text x="361.3" y="496">R15</text>
<text x="179.6" y="500.9">0.005</text>
<text x="240" y="499.1">SS14D1F</text>
<text x="271.7" y="499.1">XT30PW-M</text>
<text x="361.3" y="499.2">10K</text>
<text x="64.3" y="508">1uF</text>
<text x="64.3" y="504.8">C17</text>
<text x="73.8" y="507.9">1k</text>
<text x="73.8" y="504.8">R17</text>
<text x="134.8" y="509.7">104</text>
<text x="134.8" y="506.5">C18</text>
</g>
<g font-size="3.2">
<text x="193.2" y="102.5">4</text>
<text x="199.4" y="104.8">VIN</text>
<text x="213.7" y="104.8">SW</text>
<text x="223" y="106">5</text>
<text x="223" y="102.5">6</text>
<text x="193.2" y="113.1">2</text>
<text x="213.7" y="108.3">SW</text>
<text x="59.7" y="118.7">A12</text>
<text x="94.4" y="118.7">B1</text>
<text x="193.2" y="116.6">3</text>
<text x="199.4" y="115.4">RT</text>
<text x="199.4" y="118.9">ILIM</text>
<text x="214.6" y="118.9">FB</text>
<text x="223" y="116.6">1</text>
<text x="67.3" y="120.5">GND</text>
<text x="85.7" y="120.5">GND</text>
<text x="208.7" y="121.6" transform="rotate(-90 208.7 121.6)">GND</text>
<text x="212.3" y="121.6" transform="rotate(-90 212.3 121.6)">GND</text>
<text x="206.4" y="127.7" transform="rotate(-90 206.4 127.7)">7</text>
<text x="210" y="127.7" transform="rotate(-90 210 127.7)">8</text>
<text x="61.7" y="157.6">A1</text>
<text x="67.3" y="159.3">GND</text>
<text x="85.7" y="159.3">GND</text>
<text x="94.4" y="157.6">B12</text>
<text x="173.2" y="168.1">2</text>
<text x="176.7" y="169.9">GND</text>
<text x="515.5" y="254.7" transform="rotate(-90 515.5 254.7)">47</text>
<text x="516.5" y="262.7" transform="rotate(-90 516.5 262.7)">VSS</text>
<text x="568" y="284.6">VSS</text>
<text x="576" y="282.8">35</text>
<text x="697.5" y="287.7">1</text>
<text x="706.1" y="287.7">2</text>
<text x="697.5" y="291.3">3</text>
<text x="706.1" y="291.3">4</text>
<text x="697.5" y="294.8">5</text>
<text x="706.1" y="294.8">6</text>
<text x="485.4" y="304">8</text>
<text x="488.9" y="305.7">VSSA</text>
<text x="547.2" y="347" transform="rotate(-90 547.2 347)">23</text>
<text x="548.6" y="342.1" transform="rotate(-90 548.6 342.1)">VSS</text>
<text x="136.2" y="494.5">2</text>
<text x="139.7" y="496.2">GND</text>
</g>
<g font-size="3.2" fill="#00f">
<text x="76.3" y="113.8" transform="rotate(-90 76.3 113.8)">27</text>
<text x="83.3" y="113.8" transform="rotate(-90 83.3 113.8)">28</text>
<text x="77.7" y="120.7" transform="rotate(-90 77.7 120.7)">EH</text>
<text x="84.7" y="120.7" transform="rotate(-90 84.7 120.7)">EH</text>
<text x="61.7" y="129.3">A9</text>
<text x="67.3" y="131.1">VBUS</text>
<text x="84.1" y="131.1">VBUS</text>
<text x="94.4" y="129.3">B4</text>
<text x="389.5" y="128.8">CH224K_CFG2</text>
<text x="61.7" y="132.9">A8</text>
<text x="61.7" y="136.4">A7</text>
<text x="67.3" y="134.6">SBU1</text>
<text x="86.5" y="134.6">CC2</text>
<text x="94.4" y="136.4">B6</text>
<text x="94.4" y="132.9">B5</text>
<text x="105.6" y="132.3">CC2</text>
<text x="389.5" y="132.3">CH224K_CFG3</text>
<text x="440.7" y="135.9">CC1</text>
<text x="47.3" y="142.9">CC1</text>
<text x="61.7" y="139.9">A6</text>
<text x="61.7" y="143.4">A5</text>
<text x="67.3" y="138.1">DN1</text>
<text x="67.3" y="141.7">DP1</text>
<text x="86.1" y="141.7">DN2</text>
<text x="86.6" y="138.1">DP2</text>
<text x="94.4" y="143.4">B8</text>
<text x="94.4" y="139.9">B7</text>
<text x="440.7" y="139.4">CC2</text>
<text x="61.7" y="147">A4</text>
<text x="67.3" y="145.2">CC1</text>
<text x="67.3" y="148.7">VBUS</text>
<text x="84.1" y="148.7">VBUS</text>
<text x="84.3" y="145.2">SBU2</text>
<text x="94.4" y="147">B9</text>
<text x="77.7" y="160.7" transform="rotate(-90 77.7 160.7)">EH</text>
<text x="84.7" y="160.7" transform="rotate(-90 84.7 160.7)">EH</text>
<text x="76.3" y="167.2" transform="rotate(-90 76.3 167.2)">25</text>
<text x="83.3" y="167.2" transform="rotate(-90 83.3 167.2)">26</text>
<text x="173.2" y="164.6">1</text>
<text x="176.7" y="166.4">VIN</text>
<text x="193.4" y="166.4">VOUT</text>
<text x="203.8" y="164.6">5</text>
<text x="173.2" y="171.7">3</text>
<text x="176.7" y="173.4">EN</text>
<text x="188.8" y="173.4">BYP/ADJ</text>
<text x="203.8" y="171.7">4</text>
<text x="529.1" y="241.9" transform="rotate(-90 529.1 241.9)">SDA</text>
<text x="532.6" y="241.9" transform="rotate(-90 532.6 241.9)">SCL</text>
<text x="550.2" y="241.9" transform="rotate(-90 550.2 241.9)">SWCLK</text>
<text x="519" y="254.7" transform="rotate(-90 519 254.7)">46</text>
<text x="522.5" y="254.7" transform="rotate(-90 522.5 254.7)">45</text>
<text x="526.1" y="254.7" transform="rotate(-90 526.1 254.7)">44</text>
<text x="529.6" y="254.7" transform="rotate(-90 529.6 254.7)">43</text>
<text x="533.1" y="254.7" transform="rotate(-90 533.1 254.7)">42</text>
<text x="536.6" y="254.7" transform="rotate(-90 536.6 254.7)">41</text>
<text x="540.2" y="254.7" transform="rotate(-90 540.2 254.7)">40</text>
<text x="543.7" y="254.7" transform="rotate(-90 543.7 254.7)">39</text>
<text x="547.2" y="254.7" transform="rotate(-90 547.2 254.7)">38</text>
<text x="550.8" y="254.7" transform="rotate(-90 550.8 254.7)">37</text>
<text x="199.5" y="261.6">1</text>
<text x="204.7" y="263">NC(GND)</text>
<text x="520.1" y="262.3" transform="rotate(-90 520.1 262.3)">PB9</text>
<text x="523.6" y="262.3" transform="rotate(-90 523.6 262.3)">PB8</text>
<text x="530.6" y="262.3" transform="rotate(-90 530.6 262.3)">PB7</text>
<text x="534.2" y="262.3" transform="rotate(-90 534.2 262.3)">PB6</text>
<text x="537.7" y="262.3" transform="rotate(-90 537.7 262.3)">PB5</text>
<text x="541.2" y="262.3" transform="rotate(-90 541.2 262.3)">PB4</text>
<text x="544.8" y="262.3" transform="rotate(-90 544.8 262.3)">PB3</text>
<text x="199.5" y="265.1">2</text>
<text x="199.5" y="268.7">3</text>
<text x="204.7" y="266.6">C2P</text>
<text x="527.1" y="267.4" transform="rotate(-90 527.1 267.4)">BOOT0</text>
<text x="548.3" y="264.3" transform="rotate(-90 548.3 264.3)">PA15</text>
<text x="551.8" y="264.3" transform="rotate(-90 551.8 264.3)">PA14</text>
<text x="199.5" y="272.2">4</text>
<text x="199.5" y="275.7">5</text>
<text x="204.7" y="270.1">C2N</text>
<text x="204.7" y="273.6">C1P</text>
<text x="199.5" y="279.3">6</text>
<text x="204.7" y="277.1">C1N</text>
<text x="204.7" y="280.7">VDDB</text>
<text x="199.5" y="282.8">7</text>
<text x="199.5" y="286.3">8</text>
<text x="204.7" y="284.2">NC</text>
<text x="204.7" y="287.7">VSS</text>
<text x="461.9" y="282.3">POWER_SWITCH2</text>
<text x="485.4" y="286.3">3</text>
<text x="488.9" y="284.6">PC13</text>
<text x="576" y="286.3">34</text>
<text x="595.9" y="285.8">SWDIO</text>
<text x="197.5" y="293.4">10</text>
<text x="199.5" y="289.8">9</text>
<text x="204.7" y="291.3">VDD</text>
<text x="485.4" y="289.8">4</text>
<text x="485.4" y="293.4">5</text>
<text x="488.9" y="288.1">PC14/OSC32_IN</text>
<text x="488.9" y="291.6">PC15/OSC32_OUT</text>
<text x="566.4" y="291.6">PA12</text>
<text x="566.4" y="288.1">PA13</text>
<text x="576" y="293.4">32</text>
<text x="576" y="289.8">33</text>
<text x="675.3" y="292.8">SWCLK</text>
<text x="675.3" y="289.3">UART1_TX</text>
<text x="714.1" y="292.8">SWDIO</text>
<text x="714.1" y="289.3">UART1_RX</text>
<text x="197.5" y="296.9">11</text>
<text x="204.7" y="294.8">BS0</text>
<text x="204.7" y="298.3">BS1</text>
<text x="485.4" y="296.9">6</text>
<text x="488.9" y="295.1">PF0/OSC_IN</text>
<text x="488.9" y="298.7">PF1/OSC_OUT</text>
<text x="566.4" y="298.7">PA10</text>
<text x="566.4" y="295.1">PA11</text>
<text x="576" y="296.9">31</text>
<text x="585.3" y="299.9">UART1_TX</text>
<text x="585.3" y="296.4">UART1_RX</text>
<text x="197.5" y="300.4">12</text>
<text x="197.5" y="304">13</text>
<text x="204.7" y="301.8">BS2</text>
<text x="204.7" y="305.4">CS#</text>
<text x="485.4" y="300.4">7</text>
<text x="488.9" y="302.2">NRST</text>
<text x="568.4" y="305.7">PA8</text>
<text x="568.4" y="302.2">PA9</text>
<text x="576" y="304">29</text>
<text x="576" y="300.4">30</text>
<text x="197.5" y="307.5">14</text>
<text x="197.5" y="311">15</text>
<text x="204.7" y="308.9">RES#</text>
<text x="483.4" y="311">10</text>
<text x="566.4" y="309.2">PB15</text>
<text x="576" y="311">27</text>
<text x="576" y="307.5">28</text>
<text x="585.3" y="310.5">CH224K_CFG2</text>
<text x="585.3" y="307">CH224K_CFG3</text>
<text x="197.5" y="314.5">16</text>
<text x="204.7" y="312.4">D/C#</text>
<text x="204.7" y="315.9">R/W#</text>
<text x="456.6" y="314">ADC_IN1</text>
<text x="456.6" y="317.5">ADC_IN2</text>
<text x="483.4" y="314.5">11</text>
<text x="488.9" y="312.8">PA0</text>
<text x="488.9" y="316.3">PA1</text>
<text x="566.4" y="316.3">PB13</text>
<text x="566.4" y="312.8">PB14</text>
<text x="576" y="314.5">26</text>
<text x="585.3" y="317.5">BUTTON</text>
<text x="585.3" y="314">CH224K_CFG1</text>
<text x="153.2" y="321.1">SCL</text>
<text x="197.5" y="318.1">17</text>
<text x="197.5" y="321.6">18</text>
<text x="204.7" y="319.5">E/RD#</text>
<text x="204.7" y="323">D0</text>
<text x="483.4" y="318.1">12</text>
<text x="488.9" y="319.8">PA2</text>
<text x="566.4" y="319.8">PB12</text>
<text x="576" y="318.1">25</text>
<text x="673.5" y="322.8">BUTTON</text>
<text x="689.9" y="323.4">1</text>
<text x="703.2" y="323.4">2</text>
<text x="153.2" y="324.6">SDA</text>
<text x="197.5" y="325.1">19</text>
<text x="197.5" y="328.6">20</text>
<text x="204.7" y="326.5">D1</text>
<text x="693.7" y="326.9">3</text>
<text x="699.3" y="326.9">4</text>
<text x="197.5" y="332.2">21</text>
<text x="197.5" y="335.7">22</text>
<text x="204.7" y="330.1">D2</text>
<text x="204.7" y="333.6">D3</text>
<text x="197.5" y="339.2">23</text>
<text x="204.7" y="337.1">D4</text>
<text x="204.7" y="340.6">D5</text>
<text x="197.5" y="342.8">24</text>
<text x="197.5" y="346.3">25</text>
<text x="204.7" y="344.2">D6</text>
<text x="204.7" y="347.7">D7</text>
<text x="512" y="347" transform="rotate(-90 512 347)">13</text>
<text x="513.4" y="342.1" transform="rotate(-90 513.4 342.1)">PA3</text>
<text x="515.5" y="347" transform="rotate(-90 515.5 347)">14</text>
<text x="516.9" y="342.1" transform="rotate(-90 516.9 342.1)">PA4</text>
<text x="519" y="347" transform="rotate(-90 519 347)">15</text>
<text x="520.4" y="342.1" transform="rotate(-90 520.4 342.1)">PA5</text>
<text x="522.5" y="347" transform="rotate(-90 522.5 347)">16</text>
<text x="523.9" y="342.1" transform="rotate(-90 523.9 342.1)">PA6</text>
<text x="526.1" y="347" transform="rotate(-90 526.1 347)">17</text>
<text x="527.5" y="342.1" transform="rotate(-90 527.5 342.1)">PA7</text>
<text x="529.6" y="347" transform="rotate(-90 529.6 347)">18</text>
<text x="531" y="342.1" transform="rotate(-90 531 342.1)">PB0</text>
<text x="533.1" y="347" transform="rotate(-90 533.1 347)">19</text>
<text x="534.5" y="342.1" transform="rotate(-90 534.5 342.1)">PB1</text>
<text x="536.6" y="347" transform="rotate(-90 536.6 347)">20</text>
<text x="538.1" y="342.1" transform="rotate(-90 538.1 342.1)">PB2</text>
<text x="540.2" y="347" transform="rotate(-90 540.2 347)">21</text>
<text x="541.6" y="342.1" transform="rotate(-90 541.6 342.1)">PB10</text>
<text x="543.7" y="347" transform="rotate(-90 543.7 347)">22</text>
<text x="545.1" y="342.1" transform="rotate(-90 545.1 342.1)">PB11</text>
<text x="197.5" y="353.3">27</text>
<text x="204.7" y="351.2">IREF</text>
<text x="204.7" y="354.8">VCOMH</text>
<text x="204.7" y="358.3">VCC</text>
<text x="197.5" y="363.9">30</text>
<text x="204.7" y="361.8">VLSS</text>
<text x="204.7" y="365.3">NC(GND)</text>
<text x="167.5" y="480" transform="rotate(-90 167.5 480)">ADC_IN1</text>
<text x="319" y="483.3">POWER_SWITCH</text>
<text x="136.2" y="490.9">1</text>
<text x="159.7" y="490.9">6</text>
<text x="268.5" y="489.3" transform="rotate(-90 268.5 489.3)">4</text>
<text x="77.3" y="493.9">ADC_IN2</text>
<text x="139.7" y="492.7">REF</text>
<text x="151.4" y="492.7">OUT</text>
<text x="153.1" y="496.2">IN-</text>
<text x="159.7" y="498">4</text>
<text x="159.7" y="494.5">5</text>
<text x="257.9" y="492.7">1</text>
<text x="257.9" y="496.2">2</text>
<text x="261.4" y="494.5">1</text>
<text x="261.4" y="498">2</text>
<text x="270.3" y="492.8" transform="rotate(-90 270.3 492.8)">4</text>
<text x="151.9" y="499.7">IN+</text>
<text x="268.5" y="502.3" transform="rotate(-90 268.5 502.3)">3</text>
<text x="270.3" y="498.8" transform="rotate(-90 270.3 498.8)">3</text>
</g>
<g font-size="3.2" fill="#009">
<text x="411.1" y="118.7">0</text>
<text x="411.1" y="125.8">1</text>
<text x="414.2" y="120.2">GND</text>
<text x="434.7" y="125.8">10</text>
<text x="411.1" y="129.3">2</text>
<text x="414.2" y="127.2">VDD</text>
<text x="414.2" y="130.7">CFG2</text>
<text x="425.5" y="130.7">CFG1</text>
<text x="429.4" y="127.2">PG</text>
<text x="435.4" y="129.3">9 CH224K_CFG1</text>
<text x="411.1" y="132.9">3</text>
<text x="411.1" y="136.4">4</text>
<text x="414.2" y="134.3">CFG3</text>
<text x="414.2" y="137.8">DP</text>
<text x="425.3" y="134.3">VBUS</text>
<text x="427.6" y="137.8">CC1</text>
<text x="435.4" y="136.4">7</text>
<text x="435.4" y="132.9">8</text>
<text x="411.1" y="139.9">5</text>
<text x="414.2" y="141.3">DM</text>
<text x="427.6" y="141.3">CC2</text>
<text x="435.4" y="139.9">6</text>
</g>
<g font-size="3.2" fill="#f00">
<text x="512" y="254.7" transform="rotate(-90 512 254.7)">48</text>
<text x="513" y="263.3" transform="rotate(-90 513 263.3)">VDD</text>
<text x="485.4" y="279.3">1</text>
<text x="488.9" y="281">VDD</text>
<text x="567.4" y="281">VDD</text>
<text x="576" y="279.3">36</text>
<text x="485.4" y="307.5">9</text>
<text x="488.9" y="309.2">VDDA</text>
<text x="550.8" y="347" transform="rotate(-90 550.8 347)">24</text>
<text x="552.2" y="342.1" transform="rotate(-90 552.2 342.1)">VDD</text>
<text x="136.2" y="498">3</text>
<text x="139.7" y="499.7">V+</text>
</g>
</svg>
